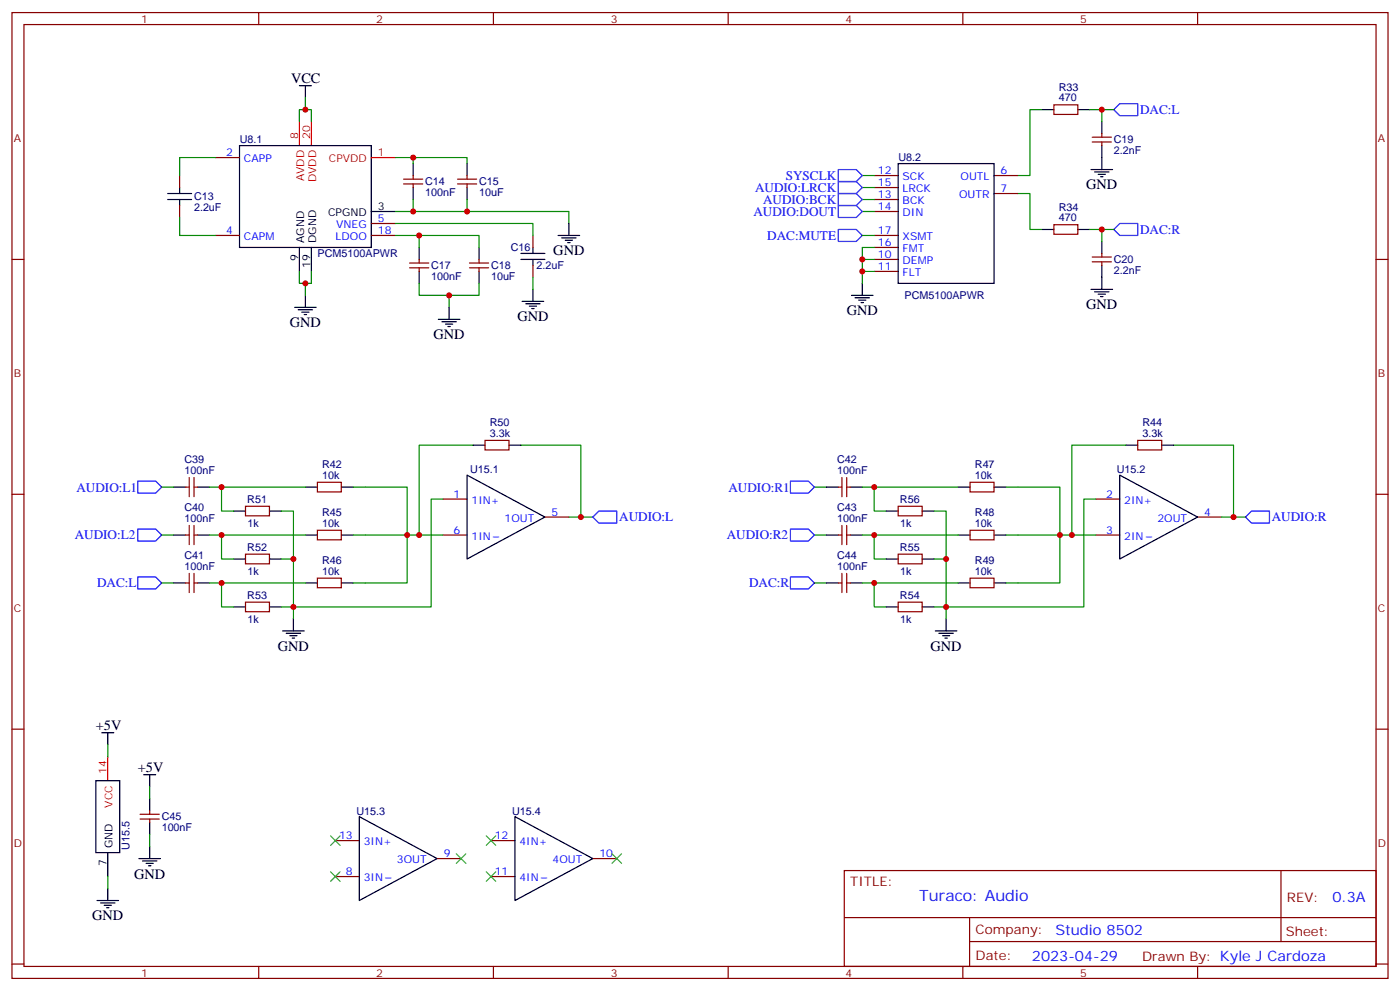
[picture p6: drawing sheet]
<svg xmlns="http://www.w3.org/2000/svg" width="412mm" height="292mm" viewBox="0 0 412 292" stroke-linecap="round" stroke-linejoin="round" font-family="sans-serif">
<g fill="none" stroke="#870000" stroke-width=".35">
<path d="M3.5 3.7h405.4v284.3h-405.4zM7.1 7.2h398.2v277.3h-398.2zM76.2 3.7v3.5M145.3 3.7v3.5M214.5 3.7v3.5M283.6 3.7v3.5M352.8 3.7v3.5M310.4 30.9h7.1v2.8h-7.1zM324.6 39.3v1.1M52.9 51.7v3.5M63.5 46.4h7.1M118.9 54.2h5.6"/>
<path d="M118.9 52.7h5.6M121.7 51.7v1M121.7 54.2v1M134.8 54.2h5.6M134.8 52.7h5.6M137.6 51.7v1M137.6 54.2v1M257.5 51.7h7.1M257.5 58.7h7.1M257.5 55.2h7.1M292.8 51.7h7.1M292.8 57h7.1"/>
<path d="M321.7 41.8h5.7M321.7 40.4h5.7M324.6 41.8v1.1M3.5 76.4h3.6M52.9 60.5v3.5M63.5 69.3h7.1M109.4 69.3h7M109.4 65.8h7M120.6 78.8h5.7M120.6 77.4h5.7M123.5 76.4v1M123.5 78.8v1.1"/>
<path d="M138.3 78.8h5.6M138.3 77.4h5.6M141.1 76.4v1M141.1 78.8v1.1M157 69.3v3.5M157 78.1v3.6M257.5 76.4h7.1M257.5 69.3h7.1M257.5 79.9h7.1M257.5 62.3h7.1M257.5 72.8h7.1M310.4 66.1h7.1v2.9h-7.1z"/>
<path d="M321.7 77.1h5.7M321.7 75.7h5.7M324.6 74.6v1.1M324.6 77.1v1M405.3 76.4h3.6M142.9 129.6h7v2.9h-7zM335.1 129.6h7.1v2.9h-7.1zM3.5 145.5h3.6M54.7 157.5h1M54.7 143.4h1M55.7 140.6v5.6M55.7 154.7v5.6"/>
<path d="M57.1 157.5h1.1M57.1 140.6v5.6M57.1 154.7v5.6M57.1 143.4h1.1M72.3 149h7.1v2.9h-7.1zM93.5 142h7v2.8h-7zM93.5 156.1h7v2.8h-7zM130.5 146.9h7.1M130.5 157.5h7.1M160.5 152.2h7.1M246.9 157.5h1.1M246.9 143.4h1.1"/>
<path d="M248 140.6v5.6M248 154.7v5.6M249.4 157.5h1.1M249.4 143.4h1.1M249.4 140.6v5.6M249.4 154.7v5.6M264.6 149h7v2.9h-7zM285.8 142h7v2.8h-7zM285.8 156.1h7v2.8h-7zM322.8 146.9h7M322.8 157.5h7M352.8 152.2h7"/>
<path d="M405.3 145.5h3.6M54.7 171.6h1M55.7 168.8v5.6M57.1 168.8v5.6M57.1 171.6h1.1M72.3 163.2h7.1v2.8h-7.1zM72.3 177.3h7.1v2.8h-7.1zM93.5 170.2h7v2.8h-7zM246.9 171.6h1.1M248 168.8v5.6M249.4 171.6h1.1M249.4 168.8v5.6"/>
<path d="M264.6 177.3h7v2.8h-7zM264.6 163.2h7v2.8h-7zM285.8 170.2h7v2.8h-7zM3.5 214.7h3.6M405.3 214.7h3.6M41.3 239.7h5.6M44.1 238.7v1M41.3 241.1h5.6M44.1 241.1v1.1M98.8 258.1h7M98.8 247.5h7M128.8 252.8h7"/>
<path d="M144.6 258.1h7.1M144.6 247.5h7.1M174.6 252.8h7.1M248.7 256.3h156.6v28.2h-156.6zM377.3 256.3v20.9M248.7 270.1h156.5M285.6 277.2h119.6M285.6 270.1v14.2M3.5 283.8h3.6M76.2 284.5v3.5M145.3 284.5v3.5M214.5 284.5v3.5"/>
<path d="M283.6 284.5v3.5M352.8 284.5v3.5M405.3 283.8h3.6"/>
</g>
<path d="M88.2 35.8v7.1M91.7 35.8v7.1M109.4 46.4h7M31.7 222.8v7" fill="none" stroke="#f00" stroke-width=".35"/>
<g fill="none" stroke="#000" stroke-width=".35">
<path d="M88.2 25.2h3.5M90 25.2v3.6M306.9 32.3h3.5M317.5 32.3h3.5M324.6 35.8v3.5M49.4 58.7h7M49.4 57h7M52.9 55.2v1.8M52.9 58.7v1.8M70.6 42.9h38.8v29.9h-38.8zM121.7 48.2v3.5M121.7 55.2v3.5"/>
<path d="M137.6 48.2v3.5M137.6 55.2v3.5M264.6 48.2h28.2v35.2h-28.2zM321.4 49.9h6.3M322.4 50.6h4.3M323.5 51.3h2.1M324.2 52h.7M324.6 42.9v7M88.2 72.8v7.1M91.7 72.8v7.1M109.4 62.3h7M123.5 72.8v3.6"/>
<path d="M123.5 79.9v3.5M141.1 72.8v3.6M141.1 79.9v3.5M153.5 76.4h7M153.5 74.6h7M157 72.8v1.8M157 76.4v1.7M164.4 69.3h6.3M165.5 70h4.2M166.5 70.7h2.1M167.2 71.4h.7M167.6 65.8v3.5"/>
<path d="M306.9 67.6h3.5M317.5 67.6h3.5M324.6 71.1v3.5M324.6 78.1v7.1M86.8 90.5h6.3M87.8 91.2h4.3M88.9 91.9h2.1M89.6 92.6h.7M90 87v3.5M129.1 94h6.4M130.2 94.7h4.2M131.2 95.4h2.1"/>
<path d="M131.9 96.1h.7M132.3 90.5v3.5M153.8 88.7h6.4M154.9 89.4h4.2M155.9 90.1h2.1M156.6 90.8h.7M157 85.2v3.5M250.8 87h6.4M251.9 87.7h4.2M252.9 88.4h2.2M253.6 89.1h.8M254 83.4v3.6"/>
<path d="M321.4 85.2h6.3M322.4 85.9h4.3M323.5 86.6h2.1M324.2 87.3h.7M137.6 139.9l22.9 12.3-22.9 12.4zM139.3 131.1h3.6M149.9 131.1h3.6M329.8 139.9l23 12.3-23 12.4zM331.6 131.1h3.5M342.2 131.1h3.5M51.2 143.4h3.5M51.2 157.5h3.5"/>
<path d="M58.2 143.4h3.5M58.2 157.5h3.5M68.8 150.5h3.5M79.4 150.5h3.5M90 143.4h3.5M90 157.5h3.5M100.5 143.4h3.6M100.5 157.5h3.6M243.4 143.4h3.5M243.4 157.5h3.5M250.5 143.4h3.5M250.5 157.5h3.5"/>
<path d="M261.1 150.5h3.5M271.6 150.5h3.6M282.2 143.4h3.6M282.2 157.5h3.6M292.8 143.4h3.5M292.8 157.5h3.5M51.2 171.6h3.5M58.2 171.6h3.5M68.8 164.6h3.5M68.8 178.7h3.5M79.4 164.6h3.5M79.4 178.7h3.5"/>
<path d="M90 171.6h3.5M100.5 171.6h3.6M243.4 171.6h3.5M250.5 171.6h3.5M261.1 164.6h3.5M261.1 178.7h3.5M271.6 164.6h3.6M271.6 178.7h3.6M282.2 171.6h3.6M292.8 171.6h3.5M83.3 185.7h6.3M84.3 186.4h4.2"/>
<path d="M85.4 187.1h2.1M86.1 187.9h.7M86.4 182.2v3.5M275.5 185.7h6.4M276.6 186.4h4.2M277.6 187.1h2.2M278.3 187.9h.7M278.7 182.2v3.5M30 215.7h3.5M31.7 215.7v3.6M28.2 229.8h7.1v21.2h-7.1zM42.3 228.1h3.6"/>
<path d="M44.1 228.1v3.5M44.1 235.1v3.6M31.7 251v7.1M40.9 252.8h6.4M42 253.5h4.2M43 254.2h2.2M43.7 254.9h.7M44.1 242.2v3.5M44.1 249.2v3.6M105.8 240.4l23 12.4-23 12.3zM151.7 240.4l22.9 12.4-22.9 12.3zM28.6 265.1h6.3"/>
<path d="M29.6 265.8h4.3M30.7 266.5h2.1M31.4 267.2h.7M31.7 261.6v3.5"/>
</g>
<g fill="none" stroke="#008700" stroke-width=".35">
<path d="M90 28.8v3.5h-1.8v3.5M90 32.3h1.7v3.5M306.9 32.3h-3.5v19.4h-3.5M321 32.3h3.6v3.5M324.6 32.3h3.5M63.5 46.4h-10.6v5.3M116.4 46.4h21.2v1.8M121.7 46.4v1.8M121.7 58.7v3.6M137.6 58.7v3.6h-21.2M254 58.7h3.5M254 55.2h3.5"/>
<path d="M254 51.7h3.5M299.9 57h3.5v10.6h3.5M52.9 64v5.3h10.6M88.2 79.9v3.5h1.8v3.6M91.7 79.9v3.5h-1.7M116.4 65.8h40.6v3.5M116.4 69.3h24.7v3.5M123.5 69.3v3.5M137.6 62.3h30v3.5M254 62.3h3.5M254 76.4h3.5M254 79.9h3.5"/>
<path d="M254 69.3h3.5M257.5 72.8h-3.5v10.6M321 67.6h3.6v3.5M324.6 67.6h3.5M123.5 83.4v3.6h17.6v-3.6M132.3 87v3.5M157 81.7v3.5M139.3 131.1h-15.8v26.4M153.5 131.1h17.6v21.1h-3.5M331.6 131.1h-15.9v26.4M345.7 131.1h17.7v21.1h-3.6M47.6 157.5h3.6"/>
<path d="M47.6 143.4h3.6M61.7 157.5h28.3M61.7 143.4h28.3M65.3 157.5v7.1h3.5M65.3 143.4v7.1h3.5M82.9 150.5h3.5v31.7M104.1 143.4h15.8v28.2h-15.8M104.1 157.5h26.4M130.5 146.9h-3.5v31.8h-44.1M171.1 152.2h3.5M239.9 157.5h3.5M239.9 143.4h3.5"/>
<path d="M254 157.5h28.2M254 143.4h28.2M257.5 143.4v7.1h3.6M257.5 157.5v7.1h3.6M275.2 150.5h3.5v31.7M296.3 143.4h15.9v28.2h-15.9M296.3 157.5h26.5M322.8 146.9h-3.5v31.8h-44.1M363.4 152.2h3.5M47.6 171.6h3.6M61.7 171.6h28.3M65.3 171.6v7.1h3.5"/>
<path d="M82.9 164.6h3.5M239.9 171.6h3.5M254 171.6h28.2M257.5 171.6v7.1h3.6M275.2 164.6h3.5M31.7 219.3v3.5M44.1 231.6v3.5M31.7 258.1v3.5M44.1 245.7v3.5"/>
</g>
<g fill="none" stroke="#00f" stroke-width=".35">
<path d="M329.8 30.5h5.3v3.5h-5.3l-1.7-1.7zM246.9 53.4h5.3l1.8 1.8-1.8 1.8h-5.3zM246.9 49.9h5.3l1.8 1.8-1.8 1.7h-5.3zM246.9 57h5.3l1.8 1.7-1.8 1.8h-5.3zM246.9 60.5h5.3l1.8 1.8-1.8 1.7h-5.3zM246.9 67.6h5.3l1.8 1.7-1.8 1.8h-5.3zM329.8 65.8h5.3v3.5h-5.3l-1.7-1.7zM40.6 141.6h5.3l1.7 1.8-1.7 1.8h-5.3zM40.6 155.8h5.3l1.7 1.7-1.7 1.8h-5.3zM174.6 152.2l1.8-1.7h5.3v3.5h-5.3zM232.8 155.8h5.3l1.8 1.7-1.8 1.8h-5.3zM232.8 141.6h5.3l1.8 1.8-1.8 1.8h-5.3z"/>
<path d="M366.9 152.2l1.8-1.7h5.2v3.5h-5.2zM40.6 169.9h5.3l1.7 1.7-1.7 1.8h-5.3zM232.8 169.9h5.3l1.8 1.7-1.8 1.8h-5.3z"/>
</g>
<path d="M97.4 246.1l2.8 2.8M97.4 256.6l2.8 2.9M100.2 246.1l-2.8 2.8M100.2 256.6l-2.8 2.9M134.4 251.4l2.8 2.8M137.2 251.4l-2.8 2.8M143.2 246.1l2.8 2.8M143.2 256.6l2.8 2.9M146 246.1l-2.8 2.8M146 256.6l-2.8 2.9M180.3 251.4l2.8 2.8M183.1 251.4l-2.8 2.8" fill="none" stroke="#3c3" stroke-width=".35"/>
<g fill="#c00">
<circle cx="254" cy="76.4" r=".88"/>
<circle cx="254" cy="79.9" r=".88"/>
<circle cx="90" cy="32.3" r=".88"/>
<circle cx="90" cy="83.4" r=".88"/>
<circle cx="121.7" cy="46.4" r=".88"/>
<circle cx="121.7" cy="62.3" r=".88"/>
<circle cx="137.6" cy="62.3" r=".88"/>
<circle cx="123.5" cy="69.3" r=".88"/>
<circle cx="132.3" cy="87" r=".88"/>
<circle cx="324.6" cy="32.3" r=".88"/>
<circle cx="324.6" cy="67.6" r=".88"/>
<circle cx="171.1" cy="152.2" r=".88"/>
<circle cx="123.5" cy="157.5" r=".88"/>
<circle cx="119.9" cy="157.5" r=".88"/>
<circle cx="312.2" cy="157.5" r=".88"/>
<circle cx="315.7" cy="157.5" r=".88"/>
<circle cx="363.4" cy="152.2" r=".88"/>
<circle cx="65.3" cy="171.6" r=".88"/>
<circle cx="65.3" cy="157.5" r=".88"/>
<circle cx="65.3" cy="143.4" r=".88"/>
<circle cx="86.4" cy="164.6" r=".88"/>
<circle cx="86.4" cy="178.7" r=".88"/>
<circle cx="278.7" cy="178.7" r=".88"/>
<circle cx="278.7" cy="164.6" r=".88"/>
<circle cx="257.5" cy="143.4" r=".88"/>
<circle cx="257.5" cy="157.5" r=".88"/>
<circle cx="257.5" cy="171.6" r=".88"/>
</g>
<text font-size="4.6" fill="#00f" x="270.8" y="265.3">Turaco: Audio</text>
<g font-size="4.2">
<text x="85.7" y="24.5">VCC</text>
<text x="320" y="55.6">GND</text>
<text x="163" y="75">GND</text>
<text x="152.4" y="94.4">GND</text>
<text x="249.4" y="92.6">GND</text>
<text x="320" y="90.8">GND</text>
<text x="85.4" y="96.1">GND</text>
<text x="127.7" y="99.7">GND</text>
<text x="81.8" y="191.8">GND</text>
<text x="274.1" y="191.8">GND</text>
<text x="28.2" y="215">+5V</text>
<text x="40.6" y="227.4">+5V</text>
<text x="39.5" y="258.8">GND</text>
<text x="27.2" y="270.8">GND</text>
</g>
<g font-size="4.2" fill="#00f">
<text x="392.5" y="265.6">0.3A</text>
<text x="310.9" y="275.1">Studio 8502</text>
<text x="304" y="282.9">2023-04-29</text>
</g>
<g font-size="3.9" fill="#00f">
<text x="335.8" y="33.6">DAC:L</text>
<text x="231.5" y="53">SYSCLK</text>
<text x="222.4" y="56.5">AUDIO:LRCK</text>
<text x="221.9" y="63.5">AUDIO:DOUT</text>
<text x="224.8" y="60">AUDIO:BCK</text>
<text x="226" y="70.6">DAC:MUTE</text>
<text x="335.8" y="68.9">DAC:R</text>
<text x="22.5" y="144.7">AUDIO:L1</text>
<text x="214.6" y="144.7">AUDIO:R1</text>
<text x="182.4" y="153.4">AUDIO:L</text>
<text x="374.6" y="153.5">AUDIO:R</text>
<text x="22" y="158.8">AUDIO:L2</text>
<text x="214.1" y="158.8">AUDIO:R2</text>
<text x="28.6" y="172.8">DAC:L</text>
<text x="220.6" y="172.8">DAC:R</text>
</g>
<g font-size="3.9" fill="#800">
<text x="250.5" y="260.9">TITLE:</text>
<text x="379.1" y="265.6">REV:</text>
<text x="287.4" y="275.1">Company:</text>
<text x="378.7" y="275.7">Sheet:</text>
<text x="287.4" y="282.8">Date:</text>
<text x="336.4" y="282.8">Drawn By: Kyle J Cardoza</text>
</g>
<g font-size="3.2" fill="#800">
<text x="41.6" y="6.7">1</text>
<text x="110.8" y="6.7">2</text>
<text x="179.9" y="6.7">3</text>
<text x="249.1" y="6.7">4</text>
<text x="318.2" y="6.7">5</text>
<text x="4.1" y="41.8">A</text>
<text x="405.9" y="41.8">A</text>
<text x="4.1" y="110.9">B</text>
<text x="405.9" y="110.9">B</text>
<text x="4.1" y="180.1">C</text>
<text x="405.9" y="180.1">C</text>
<text x="4.1" y="249.2">D</text>
<text x="405.9" y="249.2">D</text>
<text x="41.6" y="287.5">1</text>
<text x="110.8" y="287.5">2</text>
<text x="179.9" y="287.5">3</text>
<text x="249.1" y="287.5">4</text>
<text x="318.2" y="287.5">5</text>
</g>
<g font-size="3.2" fill="#000080">
<text x="311.9" y="29.8">470</text>
<text x="311.9" y="26.7">R33</text>
<text x="70.6" y="42.2">U8.1</text>
<text x="264.6" y="47.5">U8.2</text>
<text x="328.1" y="45.3">2.2nF</text>
<text x="328.1" y="42.2">C19</text>
<text x="57.1" y="59">C13</text>
<text x="125.2" y="57.7">100nF</text>
<text x="125.2" y="54.6">C14</text>
<text x="141.1" y="57.7">10uF</text>
<text x="141.1" y="54.6">C15</text>
<text x="57.1" y="62.2">2.2uF</text>
<text x="311.9" y="65.1">470</text>
<text x="311.9" y="62">R34</text>
<text x="93.6" y="75.7">PCM5100APWR</text>
<text x="150.4" y="74">C16</text>
<text x="328.1" y="77.5">C20</text>
<text x="127" y="82.4">100nF</text>
<text x="127" y="79.3">C17</text>
<text x="144.6" y="82.4">10uF</text>
<text x="144.6" y="79.3">C18</text>
<text x="158.1" y="79.3">2.2uF</text>
<text x="328.1" y="80.6">2.2nF</text>
<text x="266.4" y="88.1">PCM5100APWR</text>
<text x="144.3" y="125.4">R50</text>
<text x="336.6" y="125.4">R44</text>
<text x="144.3" y="128.6">3.3k</text>
<text x="336.6" y="128.6">3.3k</text>
<text x="54.3" y="136.3">C39</text>
<text x="94.9" y="137.8">R42</text>
<text x="246.6" y="136.3">C42</text>
<text x="287.2" y="137.8">R47</text>
<text x="54.3" y="139.5">100nF</text>
<text x="94.9" y="140.9">10k</text>
<text x="138.5" y="139.3">U15.1</text>
<text x="246.6" y="139.5">100nF</text>
<text x="287.2" y="140.9">10k</text>
<text x="329" y="139.3">U15.2</text>
<text x="72.8" y="148.1">R51</text>
<text x="265.1" y="148.1">R56</text>
<text x="54.3" y="153.6">100nF</text>
<text x="54.3" y="150.5">C40</text>
<text x="72.9" y="155.1">1k</text>
<text x="94.9" y="155">10k</text>
<text x="94.9" y="151.9">R45</text>
<text x="246.6" y="153.6">100nF</text>
<text x="246.6" y="150.5">C43</text>
<text x="265.1" y="155.1">1k</text>
<text x="287.2" y="155">10k</text>
<text x="287.2" y="151.9">R48</text>
<text x="54.3" y="167.7">100nF</text>
<text x="54.3" y="164.6">C41</text>
<text x="72.8" y="162.2">R52</text>
<text x="94.9" y="166">R46</text>
<text x="246.6" y="167.7">100nF</text>
<text x="246.6" y="164.6">C44</text>
<text x="265.1" y="162.2">R55</text>
<text x="287.2" y="166">R49</text>
<text x="72.9" y="169.2">1k</text>
<text x="94.9" y="169.2">10k</text>
<text x="265.1" y="169.2">1k</text>
<text x="287.2" y="169.2">10k</text>
<text x="72.8" y="176.3">R53</text>
<text x="265.1" y="176.3">R54</text>
<text x="72.9" y="183.3">1k</text>
<text x="265.1" y="183.3">1k</text>
<text x="105" y="239.8">U15.3</text>
<text x="150.8" y="239.8">U15.4</text>
<text x="47.6" y="244.7">100nF</text>
<text x="47.6" y="241.5">C45</text>
<text x="38.2" y="250.1" transform="rotate(-90 38.2 250.1)">U15.5</text>
</g>
<g font-size="3.2" fill="#f00">
<text x="87.8" y="40.9" transform="rotate(-90 87.8 40.9)">8</text>
<text x="91.4" y="40.9" transform="rotate(-90 91.4 40.9)">20</text>
<text x="96.9" y="47.8">CPVDD</text>
<text x="111.3" y="46">1</text>
<text x="89.6" y="53.4" transform="rotate(-90 89.6 53.4)">AVDD</text>
<text x="93.1" y="53.7" transform="rotate(-90 93.1 53.7)">DVDD</text>
<text x="31.4" y="227.9" transform="rotate(-90 31.4 227.9)">14</text>
<text x="33.2" y="237.7" transform="rotate(-90 33.2 237.7)">VCC</text>
</g>
<g font-size="3.2" fill="#00f">
<text x="66.6" y="46">2</text>
<text x="71.9" y="47.8">CAPP</text>
<text x="258.6" y="51.3">12</text>
<text x="265.9" y="53.1">SCK</text>
<text x="283" y="53.1">OUTL</text>
<text x="294.7" y="51.3">6</text>
<text x="258.6" y="58.4">13</text>
<text x="258.6" y="54.9">15</text>
<text x="265.9" y="56.6">LRCK</text>
<text x="282.5" y="58.4">OUTR</text>
<text x="294.7" y="56.6">7</text>
<text x="111.3" y="65.4">5</text>
<text x="258.6" y="61.9">14</text>
<text x="265.9" y="60.1">BCK</text>
<text x="265.9" y="63.7">DIN</text>
<text x="66.6" y="69">4</text>
<text x="71.9" y="70.7">CAPM</text>
<text x="98.8" y="70.7">LDOO</text>
<text x="99" y="67.2">VNEG</text>
<text x="111.3" y="69">18</text>
<text x="258.6" y="69">17</text>
<text x="265.9" y="70.7">XSMT</text>
<text x="258.6" y="76">10</text>
<text x="258.6" y="72.5">16</text>
<text x="265.9" y="77.8">DEMP</text>
<text x="265.9" y="74.3">FMT</text>
<text x="258.6" y="79.6">11</text>
<text x="265.9" y="81.3">FLT</text>
<text x="133.6" y="146.6">1</text>
<text x="138.9" y="148.3">1IN+</text>
<text x="325.9" y="146.6">2</text>
<text x="331.2" y="148.3">2IN+</text>
<text x="148.7" y="153.6">1OUT</text>
<text x="162.5" y="151.9">5</text>
<text x="340.9" y="153.6">2OUT</text>
<text x="354.7" y="151.9">4</text>
<text x="133.6" y="157.2">6</text>
<text x="138.9" y="158.9">1IN</text>
<text x="325.9" y="157.2">3</text>
<text x="331.2" y="158.9">2IN</text>
<text x="99.9" y="247.1">13</text>
<text x="107.1" y="248.9">3IN+</text>
<text x="145.7" y="247.1">12</text>
<text x="153" y="248.9">4IN+</text>
<text x="101.9" y="257.7">8</text>
<text x="116.9" y="254.2">3OUT</text>
<text x="130.7" y="252.4">9</text>
<text x="145.7" y="257.7">11</text>
<text x="162.8" y="254.2">4OUT</text>
<text x="176.6" y="252.4">10</text>
<text x="107.1" y="259.5">3IN</text>
<text x="153" y="259.5">4IN</text>
</g>
<g font-size="3.2">
<text x="96.6" y="63.7">CPGND</text>
<text x="111.3" y="61.9">3</text>
<text x="89.6" y="71.5" transform="rotate(-90 89.6 71.5)">AGND</text>
<text x="93.1" y="71.5" transform="rotate(-90 93.1 71.5)">DGND</text>
<text x="87.8" y="76.8" transform="rotate(-90 87.8 76.8)">9</text>
<text x="91.4" y="78.8" transform="rotate(-90 91.4 78.8)">19</text>
<text x="33.2" y="249.7" transform="rotate(-90 33.2 249.7)">GND</text>
<text x="31.4" y="255" transform="rotate(-90 31.4 255)">7</text>
</g>
</svg>
